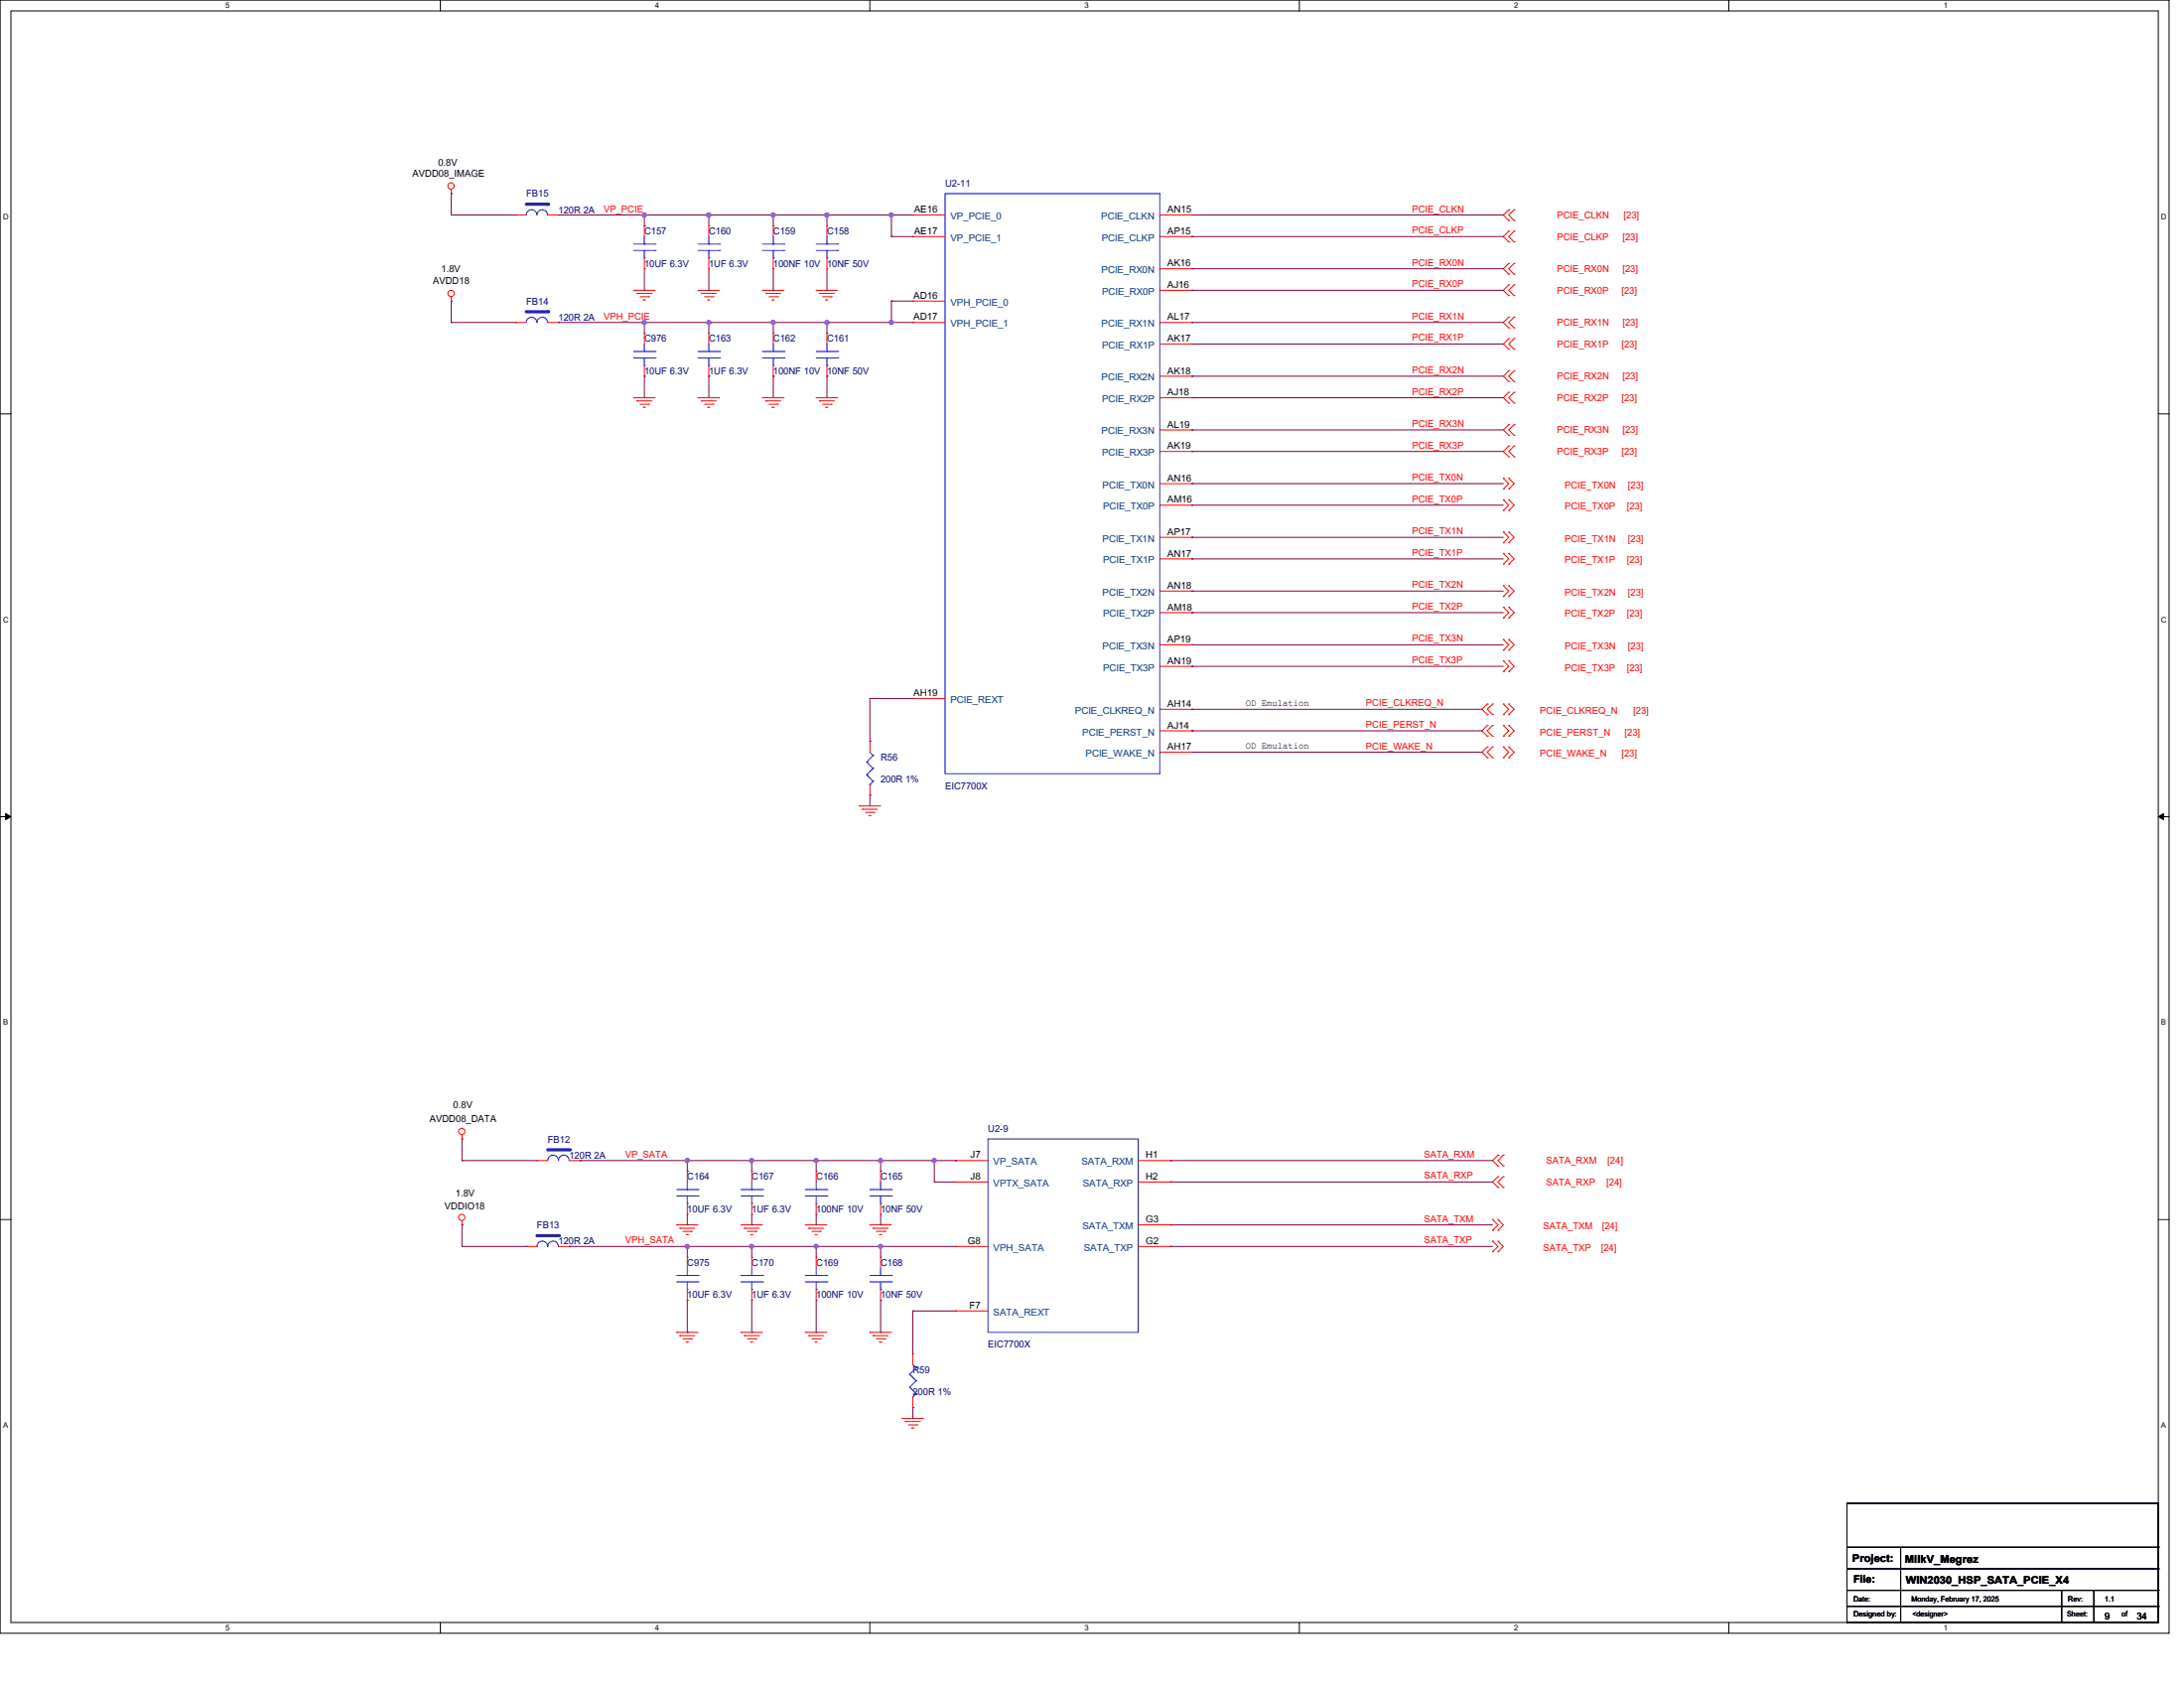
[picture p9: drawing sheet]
<svg xmlns="http://www.w3.org/2000/svg" width="558mm" height="431mm" viewBox="0 0 558 431" stroke-linecap="round" stroke-linejoin="round" font-family="sans-serif">
<g fill="none" stroke="#000" stroke-width=".25">
<path d="M0 0h554.2v417h-554.2zM2.8 2.8h548.6v411.5h-548.6zM112.5 0v2.8M222.2 0v2.8M332 0v2.8M441.7 0v2.8M0 105.7h2.8M551.4 105.7h2.8M0 208.5h2.8M1.4 207.7l1.4 .8-1.4 .8zM551.4 208.5l1.4-.8v1.6zM551.4 208.5h2.8"/>
<path d="M0 311.4h2.8M551.4 311.4h2.8M471.9 383.8h79.5v30.5h-79.5zM471.9 395.1h79.5M485.6 395.1v19.2M551.4 395.1h.1M112.5 414.3v2.7M222.2 414.3v2.7M332 414.3v2.7M441.7 414.3v2.7M471.9 400.6h79.5M471.9 406.1h79.5"/>
<path d="M471.9 410.2h79.5M485.6 414.3h.1M526.8 414.3h.1M526.8 406.1v8.2M535 414.3h.1M535 406.1v8.2M551.4 400.6h.1M551.4 406.1h.1M551.4 410.2h.1"/>
</g>
<path d="M1.4 207.7l1.4 .8-1.4 .8zM551.4 208.5l1.4-.8v1.6z" fill="#000"/>
<g fill="none" stroke="#f00" stroke-width=".25">
<path d="M115.3 49.4h.1M115.3 48.3v1.1M164.6 57.7h.1M164.6 57.7v2.7M385.5 53.6h.1M385.5 56.3h.1M385.5 59h.1M385.5 53.6l-1.4 1.3 1.4 1.4M385.5 59l-1.4 1.4 1.4 1.4M386.8 56.3h.1M386.8 53.6h.1M386.8 59h.1"/>
<path d="M386.8 53.6l-1.3 1.3 1.3 1.4M386.8 59l-1.3 1.4 1.3 1.4M115.3 76.9h.1M115.3 75.8v1.1M161.9 74.1h.1M161.9 74.1h5.5M162.7 74.9h.1M162.7 74.9h3.9M163.5 75.8h2.2M164.4 76.6h.1M164.4 76.6h.5M164.6 68.6h.1"/>
<path d="M164.6 65.9v2.7M165.7 75.8h.1M178.4 74.1h.1M178.4 74.1h5.5M179.2 74.9h.1M179.2 74.9h3.8M180 75.8h2.2M180.8 76.6h.1M180.8 76.6h.6M182.2 75.8h.1M194.8 74.1h.1M194.8 74.1h5.5"/>
<path d="M195.6 74.9h.1M195.6 74.9h3.9M196.5 75.8h2.2M197.3 76.6h.1M197.3 76.6h.5M198.7 75.8h.1M208.5 74.1h.1M208.5 74.1h5.5M209.3 74.9h.1M209.3 74.9h3.9M210.2 75.8h2.2M211 76.6h.1"/>
<path d="M211 76.6h.5M212.4 75.8h.1M385.5 61.8h.1M385.5 67.3h.1M385.5 70h.1M385.5 72.7h.1M385.5 75.5h.1M385.5 67.3l-1.4 1.3 1.4 1.4M385.5 72.7l-1.4 1.4 1.4 1.4M386.8 61.8h.1M386.8 70h.1M386.8 67.3h.1"/>
<path d="M386.8 75.5h.1M386.8 72.7h.1M386.8 67.3l-1.3 1.3 1.3 1.4M386.8 72.7l-1.3 1.4 1.3 1.4M211.3 85.1h.1M211.3 96.1h.1M211.3 85.1v2.7M211.3 93.3v2.8M385.5 81h.1M385.5 83.7h.1M385.5 86.4h.1M385.5 89.2h.1"/>
<path d="M385.5 94.7h.1M385.5 97.5h.1M385.5 81l-1.4 1.3 1.4 1.4M385.5 86.4l-1.4 1.4 1.4 1.4M385.5 94.7l-1.4 1.4 1.4 1.4M386.8 83.7h.1M386.8 81h.1M386.8 89.2h.1M386.8 86.4h.1M386.8 97.5h.1M386.8 94.7h.1M386.8 81l-1.3 1.3 1.3 1.4"/>
<path d="M386.8 86.4l-1.3 1.4 1.3 1.4M386.8 94.7l-1.3 1.4 1.3 1.4M161.9 101.6h.1M161.9 101.6h5.5M162.7 102.4h.1M162.7 102.4h3.9M163.5 103.2h2.2M164.4 104h.1M164.4 104h.5M165.7 103.2h.1M178.4 101.6h.1M178.4 101.6h5.5"/>
<path d="M179.2 102.4h.1M179.2 102.4h3.8M180 103.2h2.2M180.8 104h.1M180.8 104h.6M182.2 103.2h.1M194.8 101.6h.1M194.8 101.6h5.5M195.6 102.4h.1M195.6 102.4h3.9M196.5 103.2h2.2M197.3 104h.1"/>
<path d="M197.3 104h.5M198.7 103.2h.1M208.5 101.6h.1M208.5 101.6h5.5M209.3 102.4h.1M209.3 102.4h3.9M210.2 103.2h2.2M211 104h.1M211 104h.5M212.4 103.2h.1M385.5 100.2h.1M385.5 102.9h.1"/>
<path d="M385.5 108.4h.1M385.5 111.2h.1M385.5 113.9h.1M385.5 116.6h.1M385.5 100.2l-1.4 1.4 1.4 1.3M385.5 108.4l-1.4 1.4 1.4 1.4M385.5 113.9l-1.4 1.4 1.4 1.3M386.8 102.9h.1M386.8 100.2h.1M386.8 111.2h.1M386.8 108.4h.1M386.8 116.6h.1"/>
<path d="M386.8 113.9h.1M386.8 100.2l-1.3 1.4 1.3 1.3M386.8 108.4l-1.3 1.4 1.3 1.4M386.8 113.9l-1.3 1.4 1.3 1.3M384.1 124.9h.1M384.1 122.1h.1M384.1 130.3h.1M384.1 127.6h.1M384.1 138.6h.1M384.1 135.8h.1M384.1 122.1l1.4 1.4-1.4 1.4M384.1 127.6l1.4 1.4-1.4 1.3"/>
<path d="M384.1 135.8l1.4 1.4-1.4 1.4M385.5 124.9h.1M385.5 122.1h.1M385.5 130.3h.1M385.5 127.6h.1M385.5 138.6h.1M385.5 135.8h.1M385.5 122.1l1.3 1.4-1.3 1.4M385.5 127.6l1.3 1.4-1.3 1.3M385.5 135.8l1.3 1.4-1.3 1.4M384.1 144.1h.1M384.1 141.3h.1"/>
<path d="M384.1 152.3h.1M384.1 149.6h.1M384.1 157.8h.1M384.1 155h.1M384.1 141.3l1.4 1.4-1.4 1.4M384.1 149.6l1.4 1.3-1.4 1.4M384.1 155l1.4 1.4-1.4 1.4M385.5 144.1h.1M385.5 141.3h.1M385.5 152.3h.1M385.5 149.6h.1M385.5 157.8h.1"/>
<path d="M385.5 155h.1M385.5 141.3l1.3 1.4-1.3 1.4M385.5 149.6l1.3 1.3-1.3 1.4M385.5 155l1.3 1.4-1.3 1.4M380 179.7h.1M380 179.7l-1.4 1.4 1.4 1.4M381.3 179.7h.1M381.3 179.7l-1.3 1.4 1.3 1.4M384.1 179.7h.1M384.1 166h.1M384.1 163.3h.1M384.1 171.5h.1"/>
<path d="M384.1 168.7h.1M384.1 179.7l1.4 1.4-1.4 1.4M384.1 163.3l1.4 1.3-1.4 1.4M384.1 168.7l1.4 1.4-1.4 1.4M385.5 179.7h.1M385.5 166h.1M385.5 163.3h.1M385.5 171.5h.1M385.5 168.7h.1M385.5 179.7l1.3 1.4-1.3 1.4M385.5 163.3l1.3 1.3-1.3 1.4M385.5 168.7l1.3 1.4-1.3 1.4"/>
<path d="M222.2 189.3h.1M222.2 189.3v2.8M380 182.5h.1M380 185.2h.1M380 188h.1M380 190.7h.1M380 193.5h.1M380 185.2l-1.4 1.4 1.4 1.4M380 190.7l-1.4 1.4 1.4 1.4M381.3 182.5h.1M381.3 188h.1M381.3 185.2h.1"/>
<path d="M381.3 193.5h.1M381.3 190.7h.1M381.3 185.2l-1.3 1.4 1.3 1.4M381.3 190.7l-1.3 1.4 1.3 1.4M384.1 182.5h.1M384.1 188h.1M384.1 185.2h.1M384.1 193.5h.1M384.1 190.7h.1M384.1 185.2l1.4 1.4-1.4 1.4M384.1 190.7l1.4 1.4-1.4 1.4M385.5 182.5h.1"/>
<path d="M385.5 188h.1M385.5 185.2h.1M385.5 193.5h.1M385.5 190.7h.1M385.5 185.2l1.3 1.4-1.3 1.4M385.5 190.7l1.3 1.4-1.3 1.4M219.5 205.8h.1M219.5 205.8h5.5M220.3 206.6h.1M220.3 206.6h3.9M221.1 207.4h2.3M222 208.3h.1"/>
<path d="M222 208.3h.5M222.2 203h.1M222.2 200.3v2.7M223.4 207.4h.1M118 290.8h.1M118 289.7v1.1M175.6 299h.1M175.6 299v2.8M192.1 299h.1M192.1 299v2.8M208.5 299h.1M208.5 299v2.8"/>
<path d="M225 299h.1M225 299v2.8M382.7 294.9h.1M382.7 297.7h.1M382.7 294.9l-1.4 1.4 1.4 1.4M384.1 297.7h.1M384.1 294.9h.1M384.1 294.9l-1.4 1.4 1.4 1.4M118 312.8h.1M118 311.7v1.1M172.9 312.8h.1M172.9 312.8h5.5"/>
<path d="M173.7 313.6h.1M173.7 313.6h3.8M174.5 314.4h2.2M175.3 315.3h.1M175.3 315.3h.6M175.6 310h.1M175.6 307.3v2.7M176.7 314.4h.1M189.3 312.8h.1M189.3 312.8h5.5M190.2 313.6h.1M190.2 313.6h3.8"/>
<path d="M191 314.4h2.2M191.8 315.3h.1M191.8 315.3h.6M192.1 310h.1M192.1 307.3v2.7M193.2 314.4h.1M205.8 312.8h.1M205.8 312.8h5.5M206.6 313.6h.1M206.6 313.6h3.8M207.4 314.4h2.2M208.3 315.3h.1"/>
<path d="M208.3 315.3h.5M208.5 310h.1M208.5 307.3v2.7M209.6 314.4h.1M222.2 312.8h.1M222.2 312.8h5.6M223.1 313.6h.1M223.1 313.6h3.8M223.9 314.4h2.2M224.7 315.3h.1M224.7 315.3h.6M225 310h.1"/>
<path d="M225 307.3v2.7M226.1 314.4h.1M381.3 314.2h.1M381.3 311.4h.1M381.3 319.6h.1M381.3 316.9h.1M381.3 311.4l1.4 1.4-1.4 1.4M381.3 316.9l1.4 1.4-1.4 1.3M382.7 314.2h.1M382.7 311.4h.1M382.7 319.6h.1M382.7 316.9h.1"/>
<path d="M382.7 300.4h.1M382.7 303.2h.1M382.7 311.4l1.4 1.4-1.4 1.4M382.7 316.9l1.4 1.4-1.4 1.3M382.7 300.4l-1.4 1.4 1.4 1.4M384.1 303.2h.1M384.1 300.4h.1M384.1 300.4l-1.4 1.4 1.4 1.4M175.6 321h.1M175.6 332h.1M175.6 321v2.8M175.6 329.2v2.8"/>
<path d="M208.5 321h.1M208.5 332h.1M208.5 321v2.8M208.5 329.2v2.8M172.9 340.2h.1M172.9 340.2h5.5M173.7 341h.1M173.7 341h3.8M174.5 341.8h2.2M175.3 342.7h.1M175.3 342.7h.6M176.7 341.8h.1"/>
<path d="M189.3 340.2h.1M189.3 340.2h5.5M190.2 341h.1M190.2 341h3.8M191 341.8h2.2M191.8 342.7h.1M191.8 342.7h.6M193.2 341.8h.1M205.8 340.2h.1M205.8 340.2h5.5M206.6 341h.1M206.6 341h3.8"/>
<path d="M207.4 341.8h2.2M208.3 342.7h.1M208.3 342.7h.5M209.6 341.8h.1M222.2 340.2h.1M222.2 340.2h5.6M223.1 341h.1M223.1 341h3.8M223.9 341.8h2.2M224.7 342.7h.1M224.7 342.7h.6M226.1 341.8h.1"/>
<path d="M230.5 362.2h.1M230.5 362.2h5.5M231.3 363h.1M231.3 363h3.9M232.1 363.8h2.2M233 364.6h.1M233 364.6h.5M234.3 363.8h.1"/>
<circle cx="115.2" cy="47.5" r=".8"/>
<circle cx="115.2" cy="74.9" r=".8"/>
<circle cx="118" cy="288.9" r=".8"/>
<circle cx="118" cy="310.8" r=".8"/>
</g>
<g fill="none" stroke="#00f" stroke-width=".25">
<path d="M161.9 64h5.5M161.9 62.3h5.5M164.6 65.9h.1M164.6 62.3h.1M164.6 60.4v1.9M164.6 64v1.9M167.4 64h.1M167.4 62.3h.1M134.5 82.3a1.35 1.35 0 0 1 1.3-1.3 1.35 1.35 0 0 1 1.4 1.3M137.2 82.3a1.35 1.35 0 0 1 1.4-1.3 1.35 1.35 0 0 1 1.3 1.3M208.5 91.4h5.5M208.5 89.7h5.5"/>
<path d="M211.3 93.3h.1M211.3 89.7h.1M211.3 87.8v1.9M211.3 91.4v1.9M214 91.4h.1M214 89.7h.1M221.4 194.6h.1M221.4 197.8h.1M221.4 194.6l1.7 1.6M221.4 197.8l1.7 1.7M222.2 192.1l.9 .8M223.1 192.9h.1"/>
<path d="M223.1 196.2h.1M223.1 199.5h.1M223.1 192.9l-1.7 1.7M223.1 196.2l-1.7 1.6M223.1 199.5l-.9 .8M222.2 200.3h.1M172.9 305.3h5.5M172.9 303.7h5.5M175.6 307.3h.1M175.6 303.7h.1M175.6 301.8v1.9M175.6 305.3v2"/>
<path d="M178.4 305.3h.1M178.4 303.7h.1M189.3 305.3h5.5M189.3 303.7h5.5M192.1 307.3h.1M192.1 303.7h.1M192.1 301.8v1.9M192.1 305.3v2M194.8 305.3h.1M194.8 303.7h.1M205.8 305.3h5.5M205.8 303.7h5.5"/>
<path d="M208.5 307.3h.1M208.5 303.7h.1M208.5 301.8v1.9M208.5 305.3v2M211.3 305.3h.1M211.3 303.7h.1M222.2 305.3h5.6M222.2 303.7h5.6M225 307.3h.1M225 303.7h.1M225 301.8v1.9M225 305.3v2"/>
<path d="M227.8 305.3h.1M227.8 303.7h.1M172.9 327.3h5.5M172.9 325.7h5.5M175.6 329.2h.1M175.6 325.7h.1M175.6 323.8v1.9M175.6 327.3v1.9M178.4 327.3h.1M178.4 325.7h.1M205.8 327.3h5.5M205.8 325.7h5.5"/>
<path d="M208.5 329.2h.1M208.5 325.7h.1M208.5 323.8v1.9M208.5 327.3v1.9M211.3 327.3h.1M211.3 325.7h.1"/>
</g>
<path d="M134.5 79.6h5.5" fill="none" stroke="#00f" stroke-width=".8"/>
<circle cx="140" cy="79.6" r=".4" fill="#00f"/>
<g fill="none" stroke="#f00" stroke-width=".25">
<path d="M197.6 57.7h.1M197.6 57.7v2.7M211.3 57.7h.1M211.3 57.7v2.7M233.2 54.9h.1M233.2 54.9h8.3M296.3 54.9h8.2M304.5 54.9h.1M197.6 68.6h.1M197.6 65.9v2.7M211.3 68.6h.1M211.3 65.9v2.7"/>
<path d="M233.2 60.4h.1M233.2 76.9h.1M233.2 60.4h8.3M233.2 76.9h8.3M296.3 60.4h8.2M296.3 68.6h8.2M296.3 74.1h8.2M304.5 60.4h.1M304.5 68.6h.1M304.5 74.1h.1M131.7 82.3h.1M131.7 82.3h2.8"/>
<path d="M140 82.3h2.7M142.7 82.3h.1M164.6 85.1h.1M164.6 96.1h.1M164.6 85.1v2.7M164.6 93.3v2.8M181.1 85.1h.1M181.1 96.1h.1M181.1 85.1v2.7M181.1 93.3v2.8M197.6 85.1h.1M197.6 96.1h.1"/>
<path d="M197.6 85.1v2.7M197.6 93.3v2.8M233.2 82.3h.1M233.2 82.3h8.3M296.3 82.3h8.2M296.3 87.8h8.2M296.3 96.1h8.2M304.5 82.3h.1M304.5 87.8h.1M304.5 96.1h.1M296.3 101.6h8.2M296.3 109.8h8.2"/>
<path d="M296.3 115.3h8.2M304.5 101.6h.1M304.5 109.8h.1M304.5 115.3h.1M296.3 123.5h8.2M296.3 129h8.2M296.3 137.2h8.2M304.5 123.5h.1M304.5 129h.1M304.5 137.2h.1M296.3 142.7h8.2M296.3 150.9h8.2"/>
<path d="M296.3 156.4h8.2M304.5 142.7h.1M304.5 150.9h.1M304.5 156.4h.1M233.2 178.3h.1M233.2 178.3h8.3M296.3 164.6h8.2M296.3 170.1h8.2M304.5 164.6h.1M304.5 170.1h.1M296.3 181.1h8.2M296.3 186.6h8.2"/>
<path d="M296.3 192.1h8.2M304.5 181.1h.1M304.5 186.6h.1M304.5 192.1h.1M244.2 296.3h.1M244.2 296.3h8.2M290.8 296.3h8.2M299 296.3h.1M244.2 301.8h.1M244.2 318.3h.1M244.2 301.8h8.2M244.2 318.3h8.2"/>
<path d="M290.8 301.8h8.2M290.8 318.3h8.2M290.8 312.8h8.2M299 301.8h.1M299 312.8h.1M299 318.3h.1M244.2 334.7h.1M244.2 334.7h8.2M233.2 345.7h.1M233.2 359.4h.1M233.2 345.7v2.7M233.2 356.7v2.7"/>
</g>
<g fill="none" stroke="#00f" stroke-width=".25">
<path d="M134.5 54.9a1.35 1.35 0 0 1 1.3-1.3 1.35 1.35 0 0 1 1.4 1.3M137.2 54.9a1.35 1.35 0 0 1 1.4-1.3 1.35 1.35 0 0 1 1.3 1.3M241.5 49.4h54.8v148.2h-54.8zM194.8 64h5.5M194.8 62.3h5.5M197.6 65.9h.1M197.6 62.3h.1M197.6 60.4v1.9M197.6 64v1.9M200.3 64h.1M200.3 62.3h.1M208.5 64h5.5"/>
<path d="M208.5 62.3h5.5M211.3 65.9h.1M211.3 62.3h.1M211.3 60.4v1.9M211.3 64v1.9M214 64h.1M214 62.3h.1M161.9 91.4h5.5M161.9 89.7h5.5M164.6 93.3h.1M164.6 89.7h.1M164.6 87.8v1.9"/>
<path d="M164.6 91.4v1.9M167.4 91.4h.1M167.4 89.7h.1M178.4 91.4h5.5M178.4 89.7h5.5M181.1 93.3h.1M181.1 89.7h.1M181.1 87.8v1.9M181.1 91.4v1.9M183.9 91.4h.1M183.9 89.7h.1M194.8 91.4h5.5"/>
<path d="M194.8 89.7h5.5M197.6 93.3h.1M197.6 89.7h.1M197.6 87.8v1.9M197.6 91.4v1.9M200.3 91.4h.1M200.3 89.7h.1M252.4 290.8h38.4v49.4h-38.4zM232.4 350.9h.1M232.4 354.2h.1M232.4 350.9l1.7 1.7M232.4 354.2l1.7 1.7"/>
<path d="M233.2 356.7h.1M233.2 348.4l.9 .8M234.1 349.2h.1M234.1 352.6h.1M234.1 355.9h.1M234.1 349.2l-1.7 1.7M234.1 352.6l-1.7 1.6M234.1 355.9l-.9 .8"/>
</g>
<path d="M134.5 52.2h5.5" fill="none" stroke="#00f" stroke-width=".8"/>
<circle cx="140" cy="52.2" r=".4" fill="#00f"/>
<path d="M131.7 54.9h.1M131.7 54.9h2.8M140 54.9h2.7M142.7 54.9h.1M225 321h.1M225 332h.1M225 321v2.8M225 329.2v2.8" fill="none" stroke="#f00" stroke-width=".25"/>
<path d="M140 296.3a1.36 1.36 0 0 1 1.3-1.4 1.36 1.36 0 0 1 1.4 1.4M142.7 296.3a1.36 1.36 0 0 1 1.4-1.4 1.36 1.36 0 0 1 1.3 1.4M222.2 327.3h5.6M222.2 325.7h5.6M225 329.2h.1M225 325.7h.1M225 323.8v1.9M225 327.3v1.9M227.8 327.3h.1M227.8 325.7h.1" fill="none" stroke="#00f" stroke-width=".25"/>
<path d="M140 293.6h5.5" fill="none" stroke="#00f" stroke-width=".8"/>
<circle cx="145.5" cy="293.6" r=".4" fill="#00f"/>
<path d="M181.1 57.7h.1M181.1 57.7v2.7M181.1 68.6h.1M181.1 65.9v2.7M137.2 296.3h.1M137.2 296.3h2.8M145.5 296.3h2.7M148.2 296.3h.1" fill="none" stroke="#f00" stroke-width=".25"/>
<path d="M178.4 64h5.5M178.4 62.3h5.5M181.1 65.9h.1M181.1 62.3h.1M181.1 60.4v1.9M181.1 64v1.9M183.9 64h.1M183.9 62.3h.1M137.2 318.3a1.35 1.35 0 0 1 1.4-1.4 1.35 1.35 0 0 1 1.3 1.4M140 318.3a1.35 1.35 0 0 1 1.3-1.4 1.35 1.35 0 0 1 1.4 1.4" fill="none" stroke="#00f" stroke-width=".25"/>
<path d="M137.2 315.5h5.5" fill="none" stroke="#00f" stroke-width=".8"/>
<circle cx="142.7" cy="315.5" r=".4" fill="#00f"/>
<path d="M134.5 318.3h.1M134.5 318.3h2.7M142.7 318.3h2.8M145.5 318.3h.1M192.1 321h.1M192.1 332h.1M192.1 321v2.8M192.1 329.2v2.8" fill="none" stroke="#f00" stroke-width=".25"/>
<path d="M189.3 327.3h5.5M189.3 325.7h5.5M192.1 329.2h.1M192.1 325.7h.1M192.1 323.8v1.9M192.1 327.3v1.9M194.8 327.3h.1M194.8 325.7h.1" fill="none" stroke="#00f" stroke-width=".25"/>
<g fill="none" stroke="#800040" stroke-width=".25">
<path d="M115.3 49.4h.1M115.3 49.4v5.5h16.4M131.7 54.9h.1M142.7 54.9h.1M142.7 54.9h38.4M164.6 57.7h.1M164.6 54.9v2.8M181.1 54.9h.1M304.5 54.9h.1M304.5 54.9h79.6M115.3 76.9h.1M115.3 76.9v5.4"/>
<path d="M304.5 60.4h.1M304.5 68.6h.1M304.5 74.1h.1M304.5 60.4h79.6M304.5 68.6h79.6M304.5 74.1h79.6M115.3 82.3h.1M115.3 82.3h16.4M142.7 82.3h.1M142.7 82.3h21.9M304.5 82.3h.1M304.5 87.8h.1"/>
<path d="M304.5 96.1h.1M304.5 82.3h79.6M304.5 87.8h79.6M304.5 96.1h79.6M304.5 101.6h.1M304.5 109.8h.1M304.5 115.3h.1M304.5 101.6h79.6M304.5 109.8h79.6M304.5 115.3h79.6M304.5 123.5h.1M304.5 129h.1"/>
<path d="M304.5 137.2h.1M304.5 123.5h79.6M304.5 129h79.6M304.5 137.2h79.6M304.5 142.7h.1M304.5 150.9h.1M304.5 156.4h.1M304.5 142.7h79.6M304.5 150.9h79.6M304.5 156.4h79.6M222.2 178.3h.1M222.2 178.3h11"/>
<path d="M222.2 178.3v11M304.5 164.6h.1M304.5 170.1h.1M304.5 164.6h79.6M304.5 170.1h79.6M222.2 189.3h.1M304.5 181.1h.1M304.5 186.6h.1M304.5 192.1h.1M304.5 181.1h74.1M304.5 186.6h74.1M304.5 192.1h74.1"/>
<path d="M222.2 203h.1M222.2 203v2.8M118 290.8h.1M118 296.3h.1M118 290.8v5.5M118 296.3h19.2M148.2 296.3h.1M148.2 296.3h27.4M299 296.3h.1M299 296.3h82.3M118 312.8h.1M118 312.8v5.5h16.5"/>
<path d="M134.5 318.3h.1M145.5 318.3h.1M145.5 318.3h30.1M175.6 318.3h.1M175.6 318.3v2.7M225 318.3h.1M225 318.3h19.2M225 318.3v2.7M299 301.8h.1M299 312.8h.1M299 318.3h.1M299 318.3h82.3"/>
<path d="M299 301.8h82.3M299 312.8h82.3M233.2 334.7h.1M233.2 334.7v11M233.2 334.7h11M233.2 359.4h.1M233.2 359.4v2.8"/>
</g>
<circle cx="164.6" cy="54.9" r=".53" fill="#f0f"/>
<circle cx="164.6" cy="54.9" r=".53" fill="none" stroke="#f0f" stroke-width=".25"/>
<circle cx="181.1" cy="54.9" r=".53" fill="#f0f"/>
<circle cx="181.1" cy="54.9" r=".53" fill="none" stroke="#f0f" stroke-width=".25"/>
<path d="M181.1 54.9h.1M181.1 54.9v2.8M181.1 54.9h30.2M197.6 54.9h.1M197.6 54.9v2.8M211.3 54.9h.1" fill="none" stroke="#800040" stroke-width=".25"/>
<circle cx="197.5" cy="54.9" r=".53" fill="#f0f"/>
<circle cx="197.5" cy="54.9" r=".53" fill="none" stroke="#f0f" stroke-width=".25"/>
<circle cx="211.3" cy="54.9" r=".53" fill="#f0f"/>
<circle cx="211.3" cy="54.9" r=".53" fill="none" stroke="#f0f" stroke-width=".25"/>
<path d="M211.3 54.9h.1M211.3 54.9v2.8M211.3 54.9h16.5M227.8 54.9h.1M227.8 54.9v5.5M227.8 60.4h.1M227.8 60.4h5.4" fill="none" stroke="#800040" stroke-width=".25"/>
<circle cx="227.7" cy="54.9" r=".53" fill="#f0f"/>
<circle cx="227.7" cy="54.9" r=".53" fill="none" stroke="#f0f" stroke-width=".25"/>
<path d="M227.8 54.9h5.4M233.2 54.9h.1M164.6 82.3h.1M164.6 82.3v2.8M164.6 82.3h16.5" fill="none" stroke="#800040" stroke-width=".25"/>
<circle cx="181.1" cy="82.3" r=".53" fill="#f0f"/>
<circle cx="181.1" cy="82.3" r=".53" fill="none" stroke="#f0f" stroke-width=".25"/>
<circle cx="164.6" cy="82.3" r=".53" fill="#f0f"/>
<circle cx="164.6" cy="82.3" r=".53" fill="none" stroke="#f0f" stroke-width=".25"/>
<path d="M181.1 82.3h.1M181.1 82.3v2.8M181.1 82.3h30.2M197.6 82.3h.1M197.6 82.3v2.8" fill="none" stroke="#800040" stroke-width=".25"/>
<circle cx="211.3" cy="82.3" r=".53" fill="#f0f"/>
<circle cx="211.3" cy="82.3" r=".53" fill="none" stroke="#f0f" stroke-width=".25"/>
<circle cx="197.5" cy="82.3" r=".53" fill="#f0f"/>
<circle cx="197.5" cy="82.3" r=".53" fill="none" stroke="#f0f" stroke-width=".25"/>
<path d="M227.8 76.9h.1M227.8 76.9v5.4M211.3 82.3h.1M211.3 82.3v2.8M211.3 82.3h21.9M227.8 82.3h.1" fill="none" stroke="#800040" stroke-width=".25"/>
<circle cx="227.7" cy="82.3" r=".53" fill="#f0f"/>
<circle cx="227.7" cy="82.3" r=".53" fill="none" stroke="#f0f" stroke-width=".25"/>
<path d="M175.6 296.3h16.5M192.1 296.3h.1" fill="none" stroke="#800040" stroke-width=".25"/>
<circle cx="175.6" cy="296.3" r=".53" fill="#f0f"/>
<circle cx="175.6" cy="296.3" r=".53" fill="none" stroke="#f0f" stroke-width=".25"/>
<circle cx="192" cy="296.3" r=".53" fill="#f0f"/>
<circle cx="192" cy="296.3" r=".53" fill="none" stroke="#f0f" stroke-width=".25"/>
<path d="M238.7 296.3h.1M238.7 296.3v5.5M238.7 301.8h.1M238.7 301.8h5.5" fill="none" stroke="#800040" stroke-width=".25"/>
<circle cx="238.7" cy="296.3" r=".53" fill="#f0f"/>
<circle cx="238.7" cy="296.3" r=".53" fill="none" stroke="#f0f" stroke-width=".25"/>
<path d="M208.5 296.3h.1M208.5 296.3h35.7M208.5 296.3v2.7M225 296.3h.1M225 296.3v2.7M238.7 296.3h.1M244.2 296.3h.1" fill="none" stroke="#800040" stroke-width=".25"/>
<circle cx="208.5" cy="296.3" r=".53" fill="#f0f"/>
<circle cx="208.5" cy="296.3" r=".53" fill="none" stroke="#f0f" stroke-width=".25"/>
<circle cx="225" cy="296.3" r=".53" fill="#f0f"/>
<circle cx="225" cy="296.3" r=".53" fill="none" stroke="#f0f" stroke-width=".25"/>
<path d="M192.1 296.3h.1M192.1 296.3v2.7M192.1 296.3h16.4M208.5 296.3h.1M175.6 318.3h16.5M192.1 318.3h.1" fill="none" stroke="#800040" stroke-width=".25"/>
<circle cx="175.6" cy="318.2" r=".53" fill="#f0f"/>
<circle cx="175.6" cy="318.2" r=".53" fill="none" stroke="#f0f" stroke-width=".25"/>
<circle cx="192" cy="318.2" r=".53" fill="#f0f"/>
<circle cx="192" cy="318.2" r=".53" fill="none" stroke="#f0f" stroke-width=".25"/>
<path d="M192.1 318.3h.1M192.1 318.3v2.7M192.1 318.3h32.9M208.5 318.3h.1M208.5 318.3v2.7M225 318.3h.1" fill="none" stroke="#800040" stroke-width=".25"/>
<circle cx="208.5" cy="318.2" r=".53" fill="#f0f"/>
<circle cx="208.5" cy="318.2" r=".53" fill="none" stroke="#f0f" stroke-width=".25"/>
<circle cx="225" cy="318.2" r=".53" fill="#f0f"/>
<circle cx="225" cy="318.2" r=".53" fill="none" stroke="#f0f" stroke-width=".25"/>
<g fill="none" stroke="#800040" stroke-width=".25">
<path d="M164.6 74.1h.1M164.6 68.6v5.5M181.1 74.1h.1M181.1 68.6v5.5M197.6 74.1h.1M197.6 68.6v5.5M211.3 74.1h.1M211.3 68.6v5.5M227.8 76.9h.1M227.8 76.9h5.4M164.6 96.1h.1M164.6 96.1v5.5"/>
<path d="M181.1 96.1h.1M181.1 96.1v5.5M197.6 96.1h.1M197.6 96.1v5.5M211.3 96.1h.1M211.3 96.1v5.5M175.6 299h.1M175.6 296.3v2.7M175.6 312.8h.1M175.6 310v2.8M192.1 312.8h.1M192.1 310v2.8"/>
<path d="M208.5 312.8h.1M208.5 310v2.8M225 312.8h.1M225 310v2.8M175.6 332v8.2M192.1 332v8.2M208.5 332v8.2M225 332v8.2M175.6 340.2h.1M192.1 340.2h.1M208.5 340.2h.1M225 340.2h.1"/>
</g>
<circle cx="164.6" cy="54.9" r=".53" fill="#f0f"/>
<circle cx="164.6" cy="54.9" r=".53" fill="none" stroke="#f0f" stroke-width=".25"/>
<circle cx="181.1" cy="54.9" r=".53" fill="#f0f"/>
<circle cx="181.1" cy="54.9" r=".53" fill="none" stroke="#f0f" stroke-width=".25"/>
<circle cx="197.5" cy="54.9" r=".53" fill="#f0f"/>
<circle cx="197.5" cy="54.9" r=".53" fill="none" stroke="#f0f" stroke-width=".25"/>
<circle cx="211.3" cy="54.9" r=".53" fill="#f0f"/>
<circle cx="211.3" cy="54.9" r=".53" fill="none" stroke="#f0f" stroke-width=".25"/>
<circle cx="227.7" cy="54.9" r=".53" fill="#f0f"/>
<circle cx="227.7" cy="54.9" r=".53" fill="none" stroke="#f0f" stroke-width=".25"/>
<circle cx="181.1" cy="82.3" r=".53" fill="#f0f"/>
<circle cx="181.1" cy="82.3" r=".53" fill="none" stroke="#f0f" stroke-width=".25"/>
<circle cx="164.6" cy="82.3" r=".53" fill="#f0f"/>
<circle cx="164.6" cy="82.3" r=".53" fill="none" stroke="#f0f" stroke-width=".25"/>
<circle cx="211.3" cy="82.3" r=".53" fill="#f0f"/>
<circle cx="211.3" cy="82.3" r=".53" fill="none" stroke="#f0f" stroke-width=".25"/>
<circle cx="197.5" cy="82.3" r=".53" fill="#f0f"/>
<circle cx="197.5" cy="82.3" r=".53" fill="none" stroke="#f0f" stroke-width=".25"/>
<circle cx="227.7" cy="82.3" r=".53" fill="#f0f"/>
<circle cx="227.7" cy="82.3" r=".53" fill="none" stroke="#f0f" stroke-width=".25"/>
<circle cx="175.6" cy="296.3" r=".53" fill="#f0f"/>
<circle cx="175.6" cy="296.3" r=".53" fill="none" stroke="#f0f" stroke-width=".25"/>
<circle cx="192" cy="296.3" r=".53" fill="#f0f"/>
<circle cx="192" cy="296.3" r=".53" fill="none" stroke="#f0f" stroke-width=".25"/>
<circle cx="238.7" cy="296.3" r=".53" fill="#f0f"/>
<circle cx="238.7" cy="296.3" r=".53" fill="none" stroke="#f0f" stroke-width=".25"/>
<circle cx="208.5" cy="296.3" r=".53" fill="#f0f"/>
<circle cx="208.5" cy="296.3" r=".53" fill="none" stroke="#f0f" stroke-width=".25"/>
<circle cx="225" cy="296.3" r=".53" fill="#f0f"/>
<circle cx="225" cy="296.3" r=".53" fill="none" stroke="#f0f" stroke-width=".25"/>
<circle cx="175.6" cy="318.2" r=".53" fill="#f0f"/>
<circle cx="175.6" cy="318.2" r=".53" fill="none" stroke="#f0f" stroke-width=".25"/>
<circle cx="192" cy="318.2" r=".53" fill="#f0f"/>
<circle cx="192" cy="318.2" r=".53" fill="none" stroke="#f0f" stroke-width=".25"/>
<circle cx="208.5" cy="318.2" r=".53" fill="#f0f"/>
<circle cx="208.5" cy="318.2" r=".53" fill="none" stroke="#f0f" stroke-width=".25"/>
<circle cx="225" cy="318.2" r=".53" fill="#f0f"/>
<circle cx="225" cy="318.2" r=".53" fill="none" stroke="#f0f" stroke-width=".25"/>
<g font-size="2.7">
<text x="473.2" y="398.7">Project:</text>
<text x="486.7" y="399">MilkV_Megrez</text>
<text x="473.5" y="404.2">File:</text>
<text x="487" y="404.5">WIN2030_HSP_SATA_PCIE_X4</text>
</g>
<g font-size="2.5">
<text x="105.4" y="45.1">AVDD08_IMAGE</text>
<text x="112" y="42.3">0.8V</text>
<text x="233.6" y="54.3">AE16</text>
<text x="233.6" y="59.8">AE17</text>
<text x="298.2" y="54.3">AN15</text>
<text x="298.2" y="59.8">AP15</text>
<text x="112.8" y="69.5">1.8V</text>
<text x="298.2" y="68">AK16</text>
<text x="110.6" y="72.5">AVDD18</text>
<text x="233.4" y="76.3">AD16</text>
<text x="298.2" y="73.5">AJ16</text>
<text x="233.4" y="81.7">AD17</text>
<text x="298.2" y="81.7">AL17</text>
<text x="298.2" y="87.2">AK17</text>
<text x="298.2" y="95.5">AK18</text>
<text x="298.2" y="101">AJ18</text>
<text x="298.2" y="109.2">AL19</text>
<text x="298.2" y="114.7">AK19</text>
<text x="298.2" y="122.9">AN16</text>
<text x="298.2" y="128.4">AM16</text>
<text x="298.2" y="136.6">AP17</text>
<text x="298.2" y="142.1">AN17</text>
<text x="298.2" y="150.3">AN18</text>
<text x="298.2" y="155.8">AM18</text>
<text x="298.2" y="164">AP19</text>
<text x="298.2" y="169.5">AN19</text>
<text x="233.4" y="177.8">AH19</text>
<text x="298.2" y="180.5">AH14</text>
<text x="318.3" y="180.3">OD Emulation</text>
<text x="298.2" y="186">AJ14</text>
<text x="298.2" y="191.5">AH17</text>
<text x="318.3" y="191.3">OD Emulation</text>
<text x="109.8" y="286.5">AVDD08_DATA</text>
<text x="115.8" y="282.9">0.8V</text>
<text x="247.9" y="295.7">J7</text>
<text x="292.7" y="295.7">H1</text>
<text x="116.4" y="305.4">1.8V</text>
<text x="247.9" y="301.2">J8</text>
<text x="292.7" y="301.2">H2</text>
<text x="113.6" y="308.7">VDDIO18</text>
<text x="247.3" y="317.7">G8</text>
<text x="292.7" y="312.2">G3</text>
<text x="292.7" y="317.7">G2</text>
<text x="247.7" y="334.1">F7</text>
<text x="537.7" y="413.5">9</text>
<text x="545.9" y="413.5">34</text>
</g>
<g font-size="2.5" fill="#000080">
<text x="241.5" y="47.5">U2-11</text>
<text x="134.5" y="50.3">FB15</text>
<text x="142.7" y="54.4">120R 2A</text>
<text x="164.6" y="59.9">C157</text>
<text x="181.1" y="59.9">C160</text>
<text x="197.6" y="59.9">C159</text>
<text x="211.3" y="59.9">C158</text>
<text x="164.6" y="68.1">10UF 6.3V</text>
<text x="181.1" y="68.1">1UF 6.3V</text>
<text x="197.6" y="68.1">100NF 10V</text>
<text x="211.3" y="68.1">10NF 50V</text>
<text x="134.5" y="77.7">FB14</text>
<text x="142.7" y="81.8">120R 2A</text>
<text x="164.6" y="87.3">C976</text>
<text x="181.1" y="87.3">C163</text>
<text x="197.6" y="87.3">C162</text>
<text x="211.3" y="87.3">C161</text>
<text x="164.6" y="95.5">10UF 6.3V</text>
<text x="181.1" y="95.5">1UF 6.3V</text>
<text x="197.6" y="95.5">100NF 10V</text>
<text x="211.3" y="95.5">10NF 50V</text>
<text x="225" y="194.3">R56</text>
<text x="225" y="199.8">200R 1%</text>
<text x="241.5" y="201.5">EIC7700X</text>
<text x="140" y="291.7">FB12</text>
<text x="252.4" y="289">U2-9</text>
<text x="145.5" y="295.8">120R 2A</text>
<text x="175.6" y="301.3">C164</text>
<text x="192.1" y="301.3">C167</text>
<text x="208.5" y="301.3">C166</text>
<text x="225" y="301.3">C165</text>
<text x="175.6" y="309.5">10UF 6.3V</text>
<text x="192.1" y="309.5">1UF 6.3V</text>
<text x="208.5" y="309.5">100NF 10V</text>
<text x="225" y="309.5">10NF 50V</text>
<text x="137.2" y="313.6">FB13</text>
<text x="142.7" y="317.8">120R 2A</text>
<text x="175.6" y="323.3">C975</text>
<text x="192.1" y="323.3">C170</text>
<text x="208.5" y="323.3">C169</text>
<text x="225" y="323.3">C168</text>
<text x="175.6" y="331.5">10UF 6.3V</text>
<text x="192.1" y="331.5">1UF 6.3V</text>
<text x="208.5" y="331.5">100NF 10V</text>
<text x="225" y="331.5">10NF 50V</text>
<text x="252.4" y="344.1">EIC7700X</text>
<text x="233.2" y="350.7">R59</text>
<text x="233.2" y="356.1">200R 1%</text>
</g>
<g font-size="2.5" fill="#f00">
<text x="154.2" y="54.1">VP_PCIE</text>
<text x="360.8" y="54.1">PCIE_CLKN</text>
<text x="360.8" y="59.6">PCIE_CLKP</text>
<text x="397.8" y="55.8">PCIE_CLKN</text>
<text x="414.8" y="55.8">[23]</text>
<text x="397.8" y="61.3">PCIE_CLKP</text>
<text x="414.5" y="61.3">[23]</text>
<text x="360.8" y="67.9">PCIE_RX0N</text>
<text x="397.8" y="69.5">PCIE_RX0N</text>
<text x="414.5" y="69.5">[23]</text>
<text x="360.8" y="73.4">PCIE_RX0P</text>
<text x="397.8" y="75">PCIE_RX0P</text>
<text x="414.3" y="75">[23]</text>
<text x="154.2" y="81.6">VPH_PCIE</text>
<text x="360.8" y="81.6">PCIE_RX1N</text>
<text x="397.8" y="83.2">PCIE_RX1N</text>
<text x="414.5" y="83.2">[23]</text>
<text x="360.8" y="87.1">PCIE_RX1P</text>
<text x="397.8" y="88.7">PCIE_RX1P</text>
<text x="414.3" y="88.7">[23]</text>
<text x="360.8" y="95.3">PCIE_RX2N</text>
<text x="360.8" y="100.8">PCIE_RX2P</text>
<text x="397.8" y="96.9">PCIE_RX2N</text>
<text x="414.5" y="96.9">[23]</text>
<text x="397.8" y="102.4">PCIE_RX2P</text>
<text x="414.3" y="102.4">[23]</text>
<text x="360.8" y="109">PCIE_RX3N</text>
<text x="397.8" y="110.7">PCIE_RX3N</text>
<text x="414.5" y="110.7">[23]</text>
<text x="360.8" y="114.5">PCIE_RX3P</text>
<text x="397.8" y="116.1">PCIE_RX3P</text>
<text x="414.3" y="116.1">[23]</text>
<text x="360.8" y="122.7">PCIE_TX0N</text>
<text x="399.8" y="124.6">PCIE_TX0N</text>
<text x="415.9" y="124.6">[23]</text>
<text x="360.8" y="128.2">PCIE_TX0P</text>
<text x="399.8" y="130.1">PCIE_TX0P</text>
<text x="415.6" y="130.1">[23]</text>
<text x="360.8" y="136.4">PCIE_TX1N</text>
<text x="360.8" y="141.9">PCIE_TX1P</text>
<text x="399.8" y="138.3">PCIE_TX1N</text>
<text x="399.8" y="143.8">PCIE_TX1P</text>
<text x="415.6" y="143.8">[23]</text>
<text x="415.9" y="138.3">[23]</text>
<text x="360.8" y="150.2">PCIE_TX2N</text>
<text x="360.8" y="155.7">PCIE_TX2P</text>
<text x="399.8" y="152.1">PCIE_TX2N</text>
<text x="415.9" y="152.1">[23]</text>
<text x="399.8" y="157.6">PCIE_TX2P</text>
<text x="415.6" y="157.6">[23]</text>
<text x="360.8" y="163.9">PCIE_TX3N</text>
<text x="399.8" y="165.8">PCIE_TX3N</text>
<text x="415.9" y="165.8">[23]</text>
<text x="360.8" y="169.4">PCIE_TX3P</text>
<text x="399.8" y="171.3">PCIE_TX3P</text>
<text x="415.6" y="171.3">[23]</text>
<text x="349" y="180.3">PCIE_CLKREQ_N</text>
<text x="349" y="185.8">PCIE_PERST_N</text>
<text x="393.4" y="182.2">PCIE_CLKREQ_N</text>
<text x="417.3" y="182.2">[23]</text>
<text x="349" y="191.3">PCIE_WAKE_N</text>
<text x="393.4" y="187.7">PCIE_PERST_N</text>
<text x="415.1" y="187.7">[23]</text>
<text x="393.4" y="193.2">PCIE_WAKE_N</text>
<text x="414.3" y="193.2">[23]</text>
<text x="159.7" y="295.6">VP_SATA</text>
<text x="363.8" y="295.6">SATA_RXM</text>
<text x="395.1" y="297.2">SATA_RXM</text>
<text x="410.7" y="297.2">[24]</text>
<text x="363.8" y="301">SATA_RXP</text>
<text x="395.1" y="302.7">SATA_RXP</text>
<text x="410.4" y="302.7">[24]</text>
<text x="363.8" y="312">SATA_TXM</text>
<text x="159.7" y="317.5">VPH_SATA</text>
<text x="363.8" y="317.5">SATA_TXP</text>
<text x="394.3" y="313.9">SATA_TXM</text>
<text x="409.3" y="313.9">[24]</text>
<text x="394.3" y="319.4">SATA_TXP</text>
<text x="409.1" y="319.4">[24]</text>
</g>
<g font-size="2.5" fill="#004080">
<text x="242.8" y="56">VP_PCIE_0</text>
<text x="281.3" y="56">PCIE_CLKN</text>
<text x="242.8" y="61.6">VP_PCIE_1</text>
<text x="281.5" y="61.6">PCIE_CLKP</text>
<text x="281.4" y="69.8">PCIE_RX0N</text>
<text x="281.6" y="75.3">PCIE_RX0P</text>
<text x="242.8" y="78">VPH_PCIE_0</text>
<text x="242.8" y="83.5">VPH_PCIE_1</text>
<text x="281.4" y="83.5">PCIE_RX1N</text>
<text x="281.6" y="89">PCIE_RX1P</text>
<text x="281.4" y="97.2">PCIE_RX2N</text>
<text x="281.6" y="102.7">PCIE_RX2P</text>
<text x="281.4" y="110.9">PCIE_RX3N</text>
<text x="281.6" y="116.4">PCIE_RX3P</text>
<text x="281.7" y="124.6">PCIE_TX0N</text>
<text x="281.8" y="130.1">PCIE_TX0P</text>
<text x="281.7" y="138.3">PCIE_TX1N</text>
<text x="281.8" y="143.8">PCIE_TX1P</text>
<text x="281.7" y="152.1">PCIE_TX2N</text>
<text x="281.8" y="157.6">PCIE_TX2P</text>
<text x="281.7" y="165.8">PCIE_TX3N</text>
<text x="281.8" y="171.3">PCIE_TX3P</text>
<text x="242.8" y="179.5">PCIE_REXT</text>
<text x="274.7" y="182.2">PCIE_CLKREQ_N</text>
<text x="276.5" y="187.7">PCIE_PERST_N</text>
<text x="277.4" y="193.2">PCIE_WAKE_N</text>
<text x="253.8" y="297.5">VP_SATA</text>
<text x="276.3" y="297.5">SATA_RXM</text>
<text x="253.8" y="302.9">VPTX_SATA</text>
<text x="276.6" y="302.9">SATA_RXP</text>
<text x="276.6" y="313.9">SATA_TXM</text>
<text x="253.8" y="319.4">VPH_SATA</text>
<text x="276.9" y="319.4">SATA_TXP</text>
<text x="253.8" y="335.9">SATA_REXT</text>
</g>
<g font-size="2">
<text x="57.7" y="2.1">5</text>
<text x="167.4" y="2.1">4</text>
<text x="277.1" y="2.1">3</text>
<text x="386.8" y="2.1">2</text>
<text x="496.6" y="2.1">1</text>
<text x=".8" y="56">D</text>
<text x="552.2" y="56">D</text>
<text x=".8" y="158.9">C</text>
<text x="552.2" y="158.9">C</text>
<text x=".8" y="261.7">B</text>
<text x="552.2" y="261.7">B</text>
<text x=".8" y="364.6">A</text>
<text x="552.2" y="364.6">A</text>
<text x="57.7" y="416.3">5</text>
<text x="167.4" y="416.3">4</text>
<text x="277.1" y="416.3">3</text>
<text x="386.8" y="416.3">2</text>
<text x="496.6" y="416.3">1</text>
</g>
<g font-size="1.9">
<text x="473.5" y="408.9">Date:</text>
<text x="473.5" y="412.7">Designed by:</text>
<text x="488.4" y="408.9">Monday, February 17, 2025</text>
<text x="488.6" y="412.7">&lt;designer&gt;</text>
<text x="528.1" y="412.7">Sheet:</text>
<text x="528.4" y="408.9">Rev:</text>
<text x="537.7" y="408.9">1.1</text>
<text x="542.1" y="412.7">of</text>
</g>
</svg>
